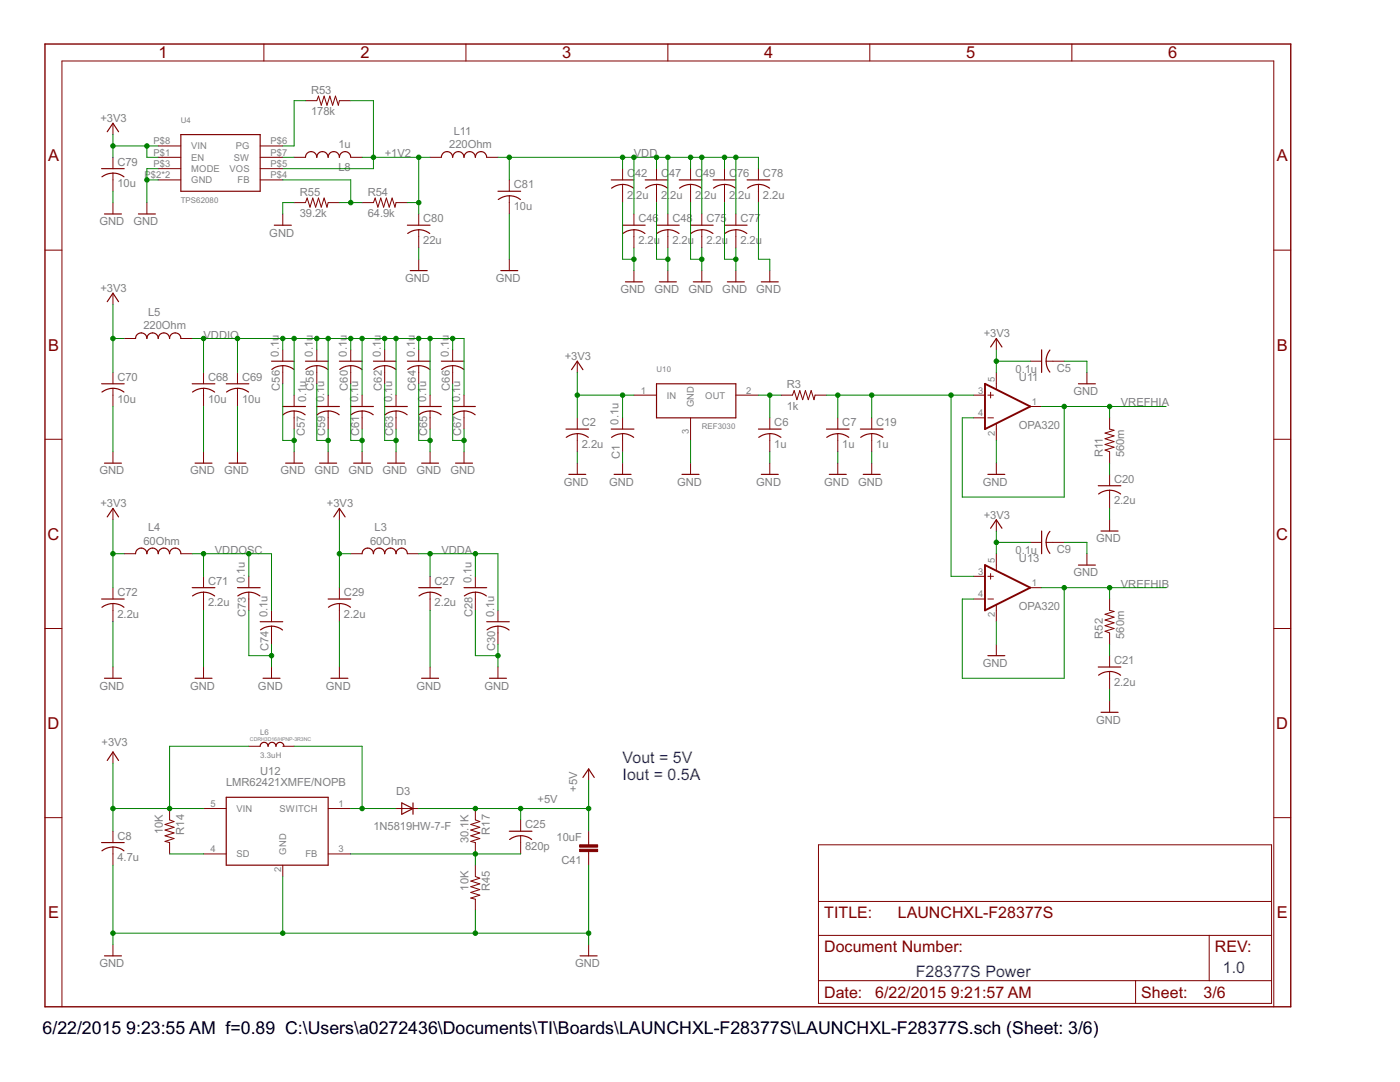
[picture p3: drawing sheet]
<svg xmlns="http://www.w3.org/2000/svg" width="279mm" height="216mm" viewBox="0 0 279 216" stroke-linecap="round" stroke-linejoin="round" font-family="sans-serif">
<g fill="none" stroke="#800000" stroke-width=".23">
<path d="M20.3 33.7h4.5M20.3 35.3a3.6 3.6 0 0 1 4.4 0M21.4 26.3l1.1-1.7 1.2 1.7M36.1 26.9h15.8v11.3h-15.8zM61 31.4a1.13 1.13 0 0 1 1.1-1.2 1.13 1.13 0 0 1 1.1 1.2 1.13 1.13 0 0 1 1.2-1.2 1.13 1.13 0 0 1 1.1 1.2 1.12 1.12 0 0 1 1.1-1.2 1.12 1.12 0 0 1 1.1 1.2 1.13 1.13 0 0 1 1.2-1.2 1.13 1.13 0 0 1 1.1 1.2M88.1 31.4a1.13 1.13 0 0 1 1.1-1.2 1.13 1.13 0 0 1 1.1 1.2 1.13 1.13 0 0 1 1.2-1.2 1.13 1.13 0 0 1 1.1 1.2 1.13 1.13 0 0 1 1.1-1.2 1.13 1.13 0 0 1 1.2 1.2 1.13 1.13 0 0 1 1.1-1.2 1.13 1.13 0 0 1 1.1 1.2M99.4 38.2h4.5M99.4 39.8a3.6 3.6 0 0 1 4.5 0M122 35.9h4.5M124.2 36.8l1 .1 1.3 .6M124.2 36.8l-1.3 .3-.9 .4M128.8 35.9h4.5"/>
<path d="M131 36.8l1 .1 1.2 .6M131 36.8l-1.4 .3-.8 .4M135.6 35.9h4.5M137.8 36.8l.9 .1 1.3 .6M137.8 36.8l-1.4 .3-.8 .4M142.3 35.9h4.6M144.6 36.8l.9 .1 1.3 .6M144.6 36.8l-1.4 .3-.8 .4M149.1 35.9h4.5M151.4 36.8l.9 .1 1.3 .6M151.4 36.8l-1.4 .3-.8 .4M20.8 42.7h3.4"/>
<path d="M27.6 42.7h3.4M54.7 44.9h3.4M81.3 44.9h4.5M81.9 54h3.4M83.6 45.8l.9 .2 1.3 .6M83.6 45.8l-1.4 .3-.8 .5M99.9 54h3.4M124.2 44.9h4.6M124.8 56.2h3.4M126.5 45.8l.9 .2 1.3 .6M126.5 45.8l-1.4 .3-.8 .5M131 44.9h4.6"/>
<path d="M131.6 56.2h3.4M133.3 45.8l.9 .2 1.3 .6M133.3 45.8l-1.4 .3-.8 .5M137.8 44.9h4.5M138.4 56.2h3.4M140.1 45.8l.9 .2 1.3 .6M140.1 45.8l-1.4 .3-.8 .5M144.6 44.9h4.5M145.2 56.2h3.3M146.9 45.8l.9 .2 1.3 .6M146.9 45.8l-1.4 .3-.8 .5M151.9 56.2h3.4"/>
<path d="M20.3 76.6h4.5M20.3 78.2a3.6 3.6 0 0 1 4.4 0M21.4 60.2l1.1-1.7 1.2 1.7M27.1 67.5a1.13 1.13 0 0 1 1.1-1.1 1.13 1.13 0 0 1 1.1 1.1 1.13 1.13 0 0 1 1.1-1.1 1.13 1.13 0 0 1 1.2 1.1 1.13 1.13 0 0 1 1.1-1.1 1.13 1.13 0 0 1 1.1 1.1 1.12 1.12 0 0 1 1.2-1.1 1.12 1.12 0 0 1 1.1 1.1M38.4 76.6h4.5M38.4 78.2a3.6 3.6 0 0 1 4.4 0M45.1 76.6h4.6M45.2 78.2a3.6 3.6 0 0 1 4.4 0M54.2 72.1h4.5M54.3 73.7a3.6 3.6 0 0 1 4.4 0M61 72.1h4.5M61 73.7a3.6 3.6 0 0 1 4.4 0"/>
<path d="M67.7 72.1h4.6M67.8 73.7a3.6 3.6 0 0 1 4.4 0M74.5 72.1h4.5M74.6 73.7a3.6 3.6 0 0 1 4.4 0M81.3 72.1h4.5M81.4 73.7a3.6 3.6 0 0 1 4.4 0M88.1 72.1h4.5M88.1 73.7a3.6 3.6 0 0 1 4.5 0M114.1 73.8l1.1-1.7 1.1 1.7M131 76.6h15.9v6.8h-15.9zM197.7 69.2l1.1-1.7 1.2 1.7M207.9 69.8v4.5"/>
<path d="M208.8 72.1l.2 1.3 .5 .9M209.5 69.8l-.5 .9-.2 1.4M215.2 76.6h3.4M20.8 92.4h3.4M38.9 92.4h3.4M45.7 92.4h3.4M56.4 81.1h4.6M56.5 82.8a3.6 3.6 0 0 1 4.4 0M57 92.4h3.4M63.2 81.1h4.5M63.3 82.8a3.6 3.6 0 0 1 4.4 0M63.8 92.4h3.4"/>
<path d="M70 81.1h4.5M70.1 82.8a3.6 3.6 0 0 1 4.4 0M70.6 92.4h3.4M76.8 81.1h4.5M76.9 82.8a3.6 3.6 0 0 1 4.4 0M77.3 92.4h3.4M83.6 81.1h4.5M83.6 82.8a3.6 3.6 0 0 1 4.4 0M84.1 92.4h3.4M90.3 81.1h4.6M90.4 82.8a3.6 3.6 0 0 1 4.4 0M90.9 92.4h3.4"/>
<path d="M112.9 85.6h4.6M113 87.3a3.6 3.6 0 0 1 4.4 0M113.5 94.7h3.4M122 85.6h4.5M122 87.3a3.6 3.6 0 0 1 4.5 0M122.6 94.7h3.3M136.1 94.7h3.4M151.4 85.6h4.5M151.4 87.3a3.6 3.6 0 0 1 4.5 0M151.9 94.7h3.4M164.9 85.6h4.6M165 87.3a3.6 3.6 0 0 1 4.4 0"/>
<path d="M165.5 94.7h3.4M171.7 85.6h4.5M171.8 87.3a3.6 3.6 0 0 1 4.4 0M172.3 94.7h3.4M197.1 94.7h3.4M219.2 96.9h4.5M221.4 97.8l1 .1 1.2 .7M221.4 97.8l-1.4 .3-.8 .5M20.3 119.5h4.5M21.4 103.1l1.1-1.6 1.2 1.6M27.1 110.5a1.13 1.13 0 0 1 1.1-1.1 1.13 1.13 0 0 1 1.1 1.1 1.13 1.13 0 0 1 1.1-1.1 1.13 1.13 0 0 1 1.2 1.1 1.13 1.13 0 0 1 1.1-1.1 1.13 1.13 0 0 1 1.1 1.1 1.12 1.12 0 0 1 1.2-1.1 1.12 1.12 0 0 1 1.1 1.1M38.4 117.3h4.5"/>
<path d="M40.6 118.2l1 .1 1.2 .6M40.6 118.2l-1.4 .2-.8 .5M47.4 117.3h4.5M49.7 118.2l.9 .1 1.3 .6M49.7 118.2l-1.4 .2-.8 .5M65.5 119.5h4.5M66.6 103.1l1.1-1.6 1.2 1.6M72.3 110.5a1.13 1.13 0 0 1 1.1-1.1 1.13 1.13 0 0 1 1.1 1.1 1.12 1.12 0 0 1 1.1-1.1 1.12 1.12 0 0 1 1.2 1.1 1.13 1.13 0 0 1 1.1-1.1 1.13 1.13 0 0 1 1.1 1.1 1.13 1.13 0 0 1 1.2-1.1 1.13 1.13 0 0 1 1.1 1.1M83.6 117.3h4.5M85.8 118.2l1 .1 1.2 .6M85.8 118.2l-1.4 .2-.8 .5M92.6 117.3h4.5"/>
<path d="M94.9 118.2l.9 .1 1.3 .6M94.9 118.2l-1.4 .2-.8 .5M197.7 105.4l1.1-1.7 1.2 1.7M207.9 106v4.5M208.8 108.2l.2 1.4 .5 .8M209.5 106l-.5 .8-.2 1.4M215.2 112.8h3.4M219.7 106h3.4M20.3 121.2a3.6 3.6 0 0 1 4.4 0M20.8 135.3h3.4M38.9 135.3h3.4M51.9 124.1h4.5"/>
<path d="M52 125.7a3.6 3.6 0 0 1 4.4 0M52.5 135.3h3.4M65.6 121.2a3.6 3.6 0 0 1 4.4 0M66 135.3h3.4M84.1 135.3h3.4M97.1 124.1h4.5M97.2 125.7a3.6 3.6 0 0 1 4.4 0M97.7 135.3h3.4M197.1 130.8h3.4M219.2 133.1h4.5M219.2 134.7a3.6 3.6 0 0 1 4.4 0M21.4 151.7l1.1-1.6 1.2 1.6"/>
<path d="M45.1 159.1h20.4v13.5h-20.4zM51.9 148.9a.79 .79 0 0 1 .8-.8 .79 .79 0 0 1 .8 .8 .78 .78 0 0 1 .8-.8 .78 .78 0 0 1 .8 .8 .79 .79 0 0 1 .8-.8 .79 .79 0 0 1 .8 .8M116.3 155.1l1.2-1.7 1.1 1.7M219.7 142.1h3.4M20.3 168.1h4.5M20.3 169.8a3.6 3.6 0 0 1 4.4 0M80.2 160.2l2.2 1.1-2.2 1.2zM82.4 160.2v2.3M101.6 165.9h4.6M103.9 166.8l1.4 .2 .8 .5M103.9 166.8l-.9 .1-1.3 .6M20.8 190.7h3.4"/>
<path d="M115.8 190.7h3.4"/>
</g>
<g fill="none" stroke="#800000" stroke-width=".2">
<path d="M52.7 8.8v3.4M93 8.8v3.4M133.3 8.8v3.4M173.6 8.8v3.4M213.9 8.8v3.4M22.5 24.6v2.3M22.5 31.4v2.3M22.5 34.5v3.7M31.6 29.1h4.5M31.6 31.4h4.5M31.6 33.7h4.5M31.6 35.9h4.5"/>
<path d="M51.9 29.1h4.5M51.9 31.4h4.5M51.9 33.7h4.5M51.9 35.9h4.5M58.7 31.4h2.3M61 20.1h2.2l.4-.9 .5 1.8 .6-1.8 .6 1.8 .5-1.8 .6 1.8 .6-1.8 .5 1.8 .2-.9h2.3M70 31.4h2.3M85.8 31.4h2.3M97.1 31.4h2.3M101.6 35.9v2.3M101.6 39.1v3.6M124.2 33.7v2.2"/>
<path d="M124.2 36.8v3.6M131 33.7v2.2M131 36.8v3.6M137.8 33.7v2.2M137.8 36.8v3.6M144.6 33.7v2.2M144.6 36.8v3.6M151.4 33.7v2.2M151.4 36.8v3.6M9 49.9h3.4M22.5 40.4v2.3M22.5 58.5v2.3"/>
<path d="M29.3 40.4v2.3M56.4 42.7v2.2M58.7 40.4h2.3l.3-.9 .6 1.8 .5-1.8 .6 1.8 .6-1.8 .5 1.8 .6-1.8 .6 1.8 .2-.9h2.2M72.3 40.4h2.2l.4-.9 .5 1.8 .6-1.8 .6 1.8 .5-1.8 .6 1.8 .6-1.8 .5 1.8 .2-.9h2.3M83.6 42.7v2.2M83.6 45.8v3.7M83.6 51.7v2.3M101.6 51.7v2.3M126.5 42.7v2.2M126.5 45.8v3.7M126.5 54v2.2M133.3 42.7v2.2"/>
<path d="M133.3 45.8v3.7M133.3 54v2.2M140.1 42.7v2.2M140.1 45.8v3.7M140.1 54v2.2M146.9 42.7v2.2M146.9 45.8v3.7M146.9 54v2.2M153.6 54v2.2M254.2 49.9h3.4M22.5 74.3v2.3M22.5 77.5v3.6"/>
<path d="M24.8 67.5h2.3M36.1 67.5h2.3M40.6 74.3v2.3M40.6 77.5v3.6M47.4 74.3v2.3M47.4 77.5v3.6M56.4 69.8v2.3M56.4 73v3.6M58.7 78.8v2.3M63.2 69.8v2.3M63.2 73v3.6M65.5 78.8v2.3"/>
<path d="M70 69.8v2.3M70 73v3.6M72.3 78.8v2.3M76.8 69.8v2.3M76.8 73v3.6M79 78.8v2.3M83.6 69.8v2.3M83.6 73v3.6M85.8 78.8v2.3M90.3 69.8v2.3M90.3 73v3.6M92.6 78.8v2.3"/>
<path d="M115.2 72.1v2.2M126.5 78.8h4.5M146.9 78.8h4.5M155.9 78.8h2.3l.3-.9 .5 1.9 .6-1.9 .6 1.9 .5-1.9 .6 1.9 .6-1.9 .6 1.9 .2-1h2.2M194.3 78.8h2.3M197.1 78.8h1.2M197.7 78.3v1.1M198.8 67.5v2.3M198.8 74.3v3.3M205.6 72.1h2.3M208.8 72.1h3.6M216.9 74.3v2.3"/>
<path d="M9 87.7h3.4M22.5 90.1v2.3M40.6 90.1v2.3M47.4 90.1v2.3M58.7 82v3.6M58.7 90.1v2.3M65.5 82v3.6M65.5 90.1v2.3M72.3 82v3.6M72.3 90.1v2.3M79 82v3.6M79 90.1v2.3"/>
<path d="M85.8 82v3.6M85.8 90.1v2.3M92.6 82v3.6M92.6 90.1v2.3M115.2 83.4v2.2M115.2 86.5v3.6M115.2 92.4v2.3M124.2 83.4v2.2M124.2 86.5v3.6M124.2 92.4v2.3M137.8 83.4v4.5M137.8 92.4v2.3"/>
<path d="M153.6 83.4v2.2M153.6 86.5v3.6M153.6 92.4v2.3M167.2 83.4v2.2M167.2 86.5v3.6M167.2 92.4v2.3M174 83.4v2.2M174 86.5v3.6M174 92.4v2.3M194.3 83.4h2.3M197.1 83.4h1.2M198.8 84.6v3.3"/>
<path d="M198.8 92.4v2.3M205.6 81.1h2.3M221.4 83.4v2.2l.9 .3-1.8 .5 1.8 .6-1.8 .5 1.8 .6-1.8 .6 1.8 .5-1.8 .6 .9 .3v2.3M221.4 94.7v2.2M221.4 97.8v3.7M254.2 87.7h3.4M22.5 101.5v2.2M22.5 117.3v2.2M24.8 110.5h2.3M36.1 110.5h2.3M40.6 115v2.3M40.6 118.2v3.6"/>
<path d="M49.7 115v2.3M49.7 118.2v3.6M67.7 101.5v2.2M67.7 117.3v2.2M70 110.5h2.3M81.3 110.5h2.3M85.8 115v2.3M85.8 118.2v3.6M94.9 115v2.3M94.9 118.2v3.6M194.3 115h2.3M194.3 119.5h2.3"/>
<path d="M197.1 115h1.2M197.1 119.5h1.2M197.7 114.4v1.2M198.8 103.7v2.3M198.8 110.5v3.3M205.6 117.3h2.3M205.6 108.2h2.3M208.8 108.2h3.6M216.9 110.5v2.3M221.4 103.7v2.3M221.4 119.5v2.3l.9 .2-1.8 .6 1.8 .5-1.8 .6 1.8 .6-1.8 .5 1.8 .6-1.8 .6 .9 .3v2.3M9 125.4h3.4"/>
<path d="M22.5 120.4v3.7M22.5 133.1v2.2M40.6 133.1v2.2M54.2 121.8v2.3M54.2 124.9v3.7M54.2 133.1v2.2M67.7 120.4v3.7M67.7 133.1v2.2M85.8 133.1v2.2M99.4 121.8v2.3M99.4 124.9v3.7M99.4 133.1v2.2"/>
<path d="M198.8 120.8v3.3M198.8 128.6v2.2M221.4 130.8v2.3M221.4 134v3.6M221.4 139.9v2.2M254.2 125.4h3.4M22.5 150.1v2.2M49.7 148.9h2.2M56.4 148.9h2.3M117.5 153.4v2.3M9 163.2h3.4M22.5 165.9v2.2"/>
<path d="M22.5 169v3.6M33.8 161.3v2.3l.9 .3-1.8 .6 1.8 .6-1.8 .5 1.8 .6-1.8 .6 1.8 .5-1.8 .6 .9 .2v2.3M40.6 170.4h4.5M40.6 161.3h4.5M56.4 172.6v2.3M65.5 170.4h4.5M65.5 161.3h4.5M79 161.3h4.6M94.9 161.3v2.3l.9 .3-1.8 .6 1.8 .6-1.8 .5 1.8 .6-1.8 .6 1.8 .5-1.8 .6 .9 .2v2.3M94.9 172.6v2.3l.9 .3-1.8 .6 1.8 .6-1.8 .5 1.8 .6-1.8 .6 1.8 .5-1.8 .6 .9 .2v2.3M103.9 163.6v2.3M103.9 166.8v3.6"/>
<path d="M117.5 165.9v2.7M117.5 169.9v2.7M163.3 168.6h90.5v31.6h-90.5zM163.3 179.9h90.5M254.2 163.2h3.4M22.5 188.5v2.2M117.5 188.5v2.2M163.3 186.6h90.5M163.3 195.7h90.5M226.6 195.7v4.5M241.3 186.6v9.1M12.4 200.9v-188.7h241.8v188.7"/>
</g>
<path d="M9 8.8h248.6v192.1h-248.6z" fill="none" stroke="#800000" stroke-width=".28"/>
<path d="M196.6 76.6l9 4.5-9 4.5zM196.6 112.8l9 4.5-9 4.5z" fill="none" stroke="#800000" stroke-width=".38"/>
<g fill="#800000" stroke="#800000" stroke-width=".2">
<path d="M115.7 168.6h3.6v.4h-3.6z"/>
<path d="M115.7 169.5h3.6v.4h-3.6z"/>
</g>
<g fill="none" stroke="#008000" stroke-width=".2">
<path d="M22.5 26.9v4.5M22.5 38.2v2.2M22.5 29.1h9.1M29.3 29.1v2.3h2.3M29.3 35.9h2.3M31.6 33.7h-2.3v6.7M56.4 35.9h13.6v4.5M56.4 31.4h2.3M61 20.1h-2.3v9h-2.3M70 20.1h4.5v13.6h-18.1M72.3 31.4h13.5M83.6 31.4v11.3"/>
<path d="M99.4 31.4h52v2.3M101.6 31.4v4.5M124.2 31.4v2.3M126.5 31.4v11.3M131 31.4v2.3M133.3 31.4v11.3M137.8 31.4v2.3M140.1 31.4v11.3M144.6 31.4v2.3M146.9 31.4v11.3M58.7 40.4h-2.3v2.3M67.7 40.4h4.6"/>
<path d="M81.3 40.4h2.3M83.6 49.5v2.2M101.6 42.7v9M124.2 40.4v11.3h2.3M126.5 49.5v4.5M131 40.4v11.3h2.3M133.3 49.5v4.5M137.8 40.4v11.3h2.3M140.1 49.5v4.5M144.6 40.4v11.3h2.3M146.9 49.5v4.5M151.4 40.4v11.3h2.2v2.3"/>
<path d="M22.5 60.8v13.5M22.5 67.5h2.3M38.4 67.5h54.2v11.3M40.6 67.5v6.8M47.4 67.5v6.8M56.4 67.5v2.3M56.4 76.6v11.3h2.3M58.7 67.5v11.3M63.2 76.6v11.3h2.3M63.2 67.5v2.3M65.5 67.5v11.3M70 76.6v11.3h2.3"/>
<path d="M70 67.5v2.3M72.3 67.5v11.3M76.8 76.6v11.3h2.2M76.8 67.5v2.3M79 67.5v11.3M83.6 67.5v2.3M83.6 76.6v11.3h2.2M85.8 67.5v11.3M90.3 76.6v11.3h2.3M90.3 67.5v2.3M115.2 74.3v9.1M115.2 78.8h11.3"/>
<path d="M124.2 78.8v4.6M151.4 78.8h4.5M153.6 78.8v4.6M164.9 78.8h29.4M167.2 78.8v4.6M174 78.8v4.6M189.8 78.8v36.2h4.5M198.8 69.8v4.5M198.8 72.1h6.8M212.4 72.1h4.5v2.2M22.5 81.1v9M40.6 81.1v9"/>
<path d="M47.4 81.1v9M58.7 85.6v4.5M65.5 85.6v4.5M72.3 85.6v4.5M79 85.6v4.5M85.8 85.6v4.5M92.6 85.6v4.5M115.2 90.1v2.3M124.2 90.1v2.3M137.8 87.9v4.5M153.6 90.1v2.3M167.2 90.1v2.3"/>
<path d="M174 90.1v2.3M198.8 87.9v4.5M207.9 81.1h24.8M212.4 81.1v18.1h-20.4v-15.8h2.3M221.4 81.1v2.3M221.4 92.4v2.3M22.5 103.7v13.6M22.5 110.5h2.3M38.4 110.5h15.8v11.3M40.6 110.5v4.5M49.7 110.5v4.5M67.7 103.7v13.6"/>
<path d="M67.7 110.5h2.3M83.6 110.5h15.8v11.3M85.8 110.5v4.5M94.9 110.5v4.5M198.8 106v4.5M198.8 108.2h6.8M207.9 117.3h24.8M212.4 108.2h4.5v2.3M212.4 117.3v18h-20.4v-15.8h2.3M221.4 101.5v2.2M221.4 117.3v2.2M22.5 124.1v9"/>
<path d="M40.6 121.8v11.3M49.7 121.8v9h4.5M54.2 128.6v4.5M67.7 124.1v9M85.8 121.8v11.3M94.9 121.8v9h4.5M99.4 128.6v4.5M198.8 124.1v4.5M221.4 128.6v2.2M221.4 137.6v2.3M22.5 152.3v13.6M49.7 148.9h-15.9v12.4"/>
<path d="M58.7 148.9h13.6v12.4M117.5 155.7v10.2M22.5 172.6v15.9M22.5 161.3h18.1M33.8 170.4h6.8M56.4 174.9v11.3M70 161.3h9M70 170.4h33.9M83.6 161.3h33.9M94.9 170.4v2.2M103.9 161.3v2.3M117.5 172.6v15.9"/>
<path d="M22.5 186.2h95M94.9 181.7v4.5"/>
</g>
<g fill="#008000" stroke="#008000" stroke-width=".2">
<circle cx="126.5" cy="51.7" r=".44"/>
<circle cx="133.3" cy="51.7" r=".44"/>
<circle cx="140.1" cy="51.7" r=".44"/>
<circle cx="146.9" cy="51.7" r=".44"/>
<circle cx="29.3" cy="35.9" r=".44"/>
<circle cx="58.7" cy="87.9" r=".44"/>
<circle cx="65.5" cy="87.9" r=".44"/>
<circle cx="72.3" cy="87.9" r=".44"/>
<circle cx="79" cy="87.9" r=".44"/>
<circle cx="85.8" cy="87.9" r=".44"/>
<circle cx="92.6" cy="87.9" r=".44"/>
<circle cx="99.4" cy="130.8" r=".44"/>
<circle cx="54.2" cy="130.8" r=".44"/>
<circle cx="56.4" cy="186.2" r=".44"/>
<circle cx="94.9" cy="186.2" r=".44"/>
<circle cx="117.5" cy="186.2" r=".44"/>
<circle cx="22.5" cy="186.2" r=".44"/>
<circle cx="29.3" cy="29.1" r=".44"/>
<circle cx="22.5" cy="29.1" r=".44"/>
<circle cx="22.5" cy="67.5" r=".44"/>
<circle cx="67.7" cy="110.5" r=".44"/>
<circle cx="22.5" cy="110.5" r=".44"/>
<circle cx="33.8" cy="161.3" r=".44"/>
<circle cx="22.5" cy="161.3" r=".44"/>
<circle cx="115.2" cy="78.8" r=".44"/>
<circle cx="124.2" cy="78.8" r=".44"/>
<circle cx="198.8" cy="72.1" r=".44"/>
<circle cx="198.8" cy="108.2" r=".44"/>
<circle cx="131" cy="31.4" r=".44"/>
<circle cx="137.8" cy="31.4" r=".44"/>
<circle cx="144.6" cy="31.4" r=".44"/>
<circle cx="126.5" cy="31.4" r=".44"/>
<circle cx="133.3" cy="31.4" r=".44"/>
<circle cx="140.1" cy="31.4" r=".44"/>
<circle cx="146.9" cy="31.4" r=".44"/>
<circle cx="101.6" cy="31.4" r=".44"/>
<circle cx="124.2" cy="31.4" r=".44"/>
<circle cx="74.5" cy="31.4" r=".44"/>
<circle cx="83.6" cy="40.4" r=".44"/>
<circle cx="83.6" cy="31.4" r=".44"/>
<circle cx="70" cy="40.4" r=".44"/>
<circle cx="58.7" cy="67.5" r=".44"/>
<circle cx="63.2" cy="67.5" r=".44"/>
<circle cx="65.5" cy="67.5" r=".44"/>
<circle cx="70" cy="67.5" r=".44"/>
<circle cx="72.3" cy="67.5" r=".44"/>
<circle cx="76.8" cy="67.5" r=".44"/>
<circle cx="79" cy="67.5" r=".44"/>
<circle cx="83.6" cy="67.5" r=".44"/>
<circle cx="85.8" cy="67.5" r=".44"/>
<circle cx="90.3" cy="67.5" r=".44"/>
<circle cx="56.4" cy="67.5" r=".44"/>
<circle cx="47.4" cy="67.5" r=".44"/>
<circle cx="40.6" cy="67.5" r=".44"/>
<circle cx="85.8" cy="110.5" r=".44"/>
<circle cx="94.9" cy="110.5" r=".44"/>
<circle cx="40.6" cy="110.5" r=".44"/>
<circle cx="49.7" cy="110.5" r=".44"/>
<circle cx="94.9" cy="161.3" r=".44"/>
<circle cx="103.9" cy="161.3" r=".44"/>
<circle cx="117.5" cy="161.3" r=".44"/>
<circle cx="153.6" cy="78.8" r=".44"/>
<circle cx="167.2" cy="78.8" r=".44"/>
<circle cx="189.8" cy="78.8" r=".44"/>
<circle cx="174" cy="78.8" r=".44"/>
<circle cx="212.4" cy="81.1" r=".44"/>
<circle cx="221.4" cy="81.1" r=".44"/>
<circle cx="212.4" cy="117.3" r=".44"/>
<circle cx="221.4" cy="117.3" r=".44"/>
<circle cx="72.3" cy="161.3" r=".44"/>
<circle cx="94.9" cy="170.4" r=".44"/>
</g>
<g font-size="4">
<text x="8.5" y="206.4">6/22/2015</text>
<text x="25.2" y="206.4">9:23:55 AM f=0.89 C:\Users\a0272436\Documents\TI\Boards\LAUNCHXL-F28377S\LAUNCHXL-F28377S.sch (Sheet: 3/6)</text>
</g>
<g font-size="3.7" fill="#800000">
<text x="31.6" y="11.6">1</text>
<text x="71.9" y="11.6">2</text>
<text x="112.2" y="11.6">3</text>
<text x="152.5" y="11.6">4</text>
<text x="192.8" y="11.6">5</text>
<text x="233.1" y="11.6">6</text>
<text x="9.6" y="32.2">A</text>
<text x="254.8" y="32.2">A</text>
<text x="9.6" y="70">B</text>
<text x="254.8" y="70">B</text>
<text x="9.5" y="107.7">C</text>
<text x="254.7" y="107.7">C</text>
<text x="9.5" y="145.4">D</text>
<text x="254.7" y="145.4">D</text>
<text x="9.6" y="183.2">E</text>
<text x="254.8" y="183.2">E</text>
</g>
<g font-size="3.6" fill="#00f">
<text x="124.2" y="152.3">Vout = 5V</text>
<text x="124.2" y="155.7">Iout = 0.5A</text>
<text x="182.8" y="195">F28377S Power</text>
<text x="244" y="194.1">1.0</text>
</g>
<g font-size="3.6" fill="#800000">
<text x="164.5" y="183.3">TITLE:</text>
<text x="179.2" y="183.3">LAUNCHXL-F28377S</text>
<text x="164.5" y="190">Document Number:</text>
<text x="242.5" y="190">REV:</text>
<text x="164.5" y="199.1">Date:</text>
<text x="174.6" y="199.1">6/22/2015</text>
<text x="189.8" y="199.1">9:21:57 AM</text>
<text x="227.8" y="199.1">Sheet:</text>
<text x="240.2" y="199.1">3/6</text>
</g>
<g font-size="2.5" fill="#808080">
<text x="62.1" y="23">178k</text>
<text x="62.1" y="18.8">R53</text>
<text x="20" y="24.4">+3V3</text>
<text x="67.5" y="29.6">1u</text>
<text x="89.7" y="29.6">220Ohm</text>
<text x="90.6" y="26.9">L11</text>
<text x="23.4" y="33.1">C79</text>
<text x="67.5" y="34.1">L8</text>
<text x="76.8" y="31.4">+1V2</text>
<text x="125.2" y="35.3">C</text>
<text x="126.5" y="31.4">VDD</text>
<text x="126.8" y="35.3">42</text>
<text x="131.9" y="35.3">C</text>
<text x="133.5" y="35.3">47</text>
<text x="138.7" y="35.3">C</text>
<text x="140.3" y="35.3">49</text>
<text x="145.5" y="35.3">C</text>
<text x="147.1" y="35.3">76</text>
<text x="152.3" y="35.3">C78</text>
<text x="23.4" y="37.4">10u</text>
<text x="59.8" y="39.1">R55</text>
<text x="73.4" y="39.1">R54</text>
<text x="102.5" y="41.9">10u</text>
<text x="102.5" y="37.6">C81</text>
<text x="125.2" y="39.6">2.</text>
<text x="127" y="39.6">2u</text>
<text x="131.9" y="39.6">2.</text>
<text x="133.8" y="39.6">2u</text>
<text x="138.7" y="39.6">2.</text>
<text x="140.6" y="39.6">2u</text>
<text x="145.5" y="39.6">2.</text>
<text x="147.3" y="39.6">2u</text>
<text x="152.3" y="39.6">2.2u</text>
<text x="19.8" y="44.9">GND</text>
<text x="26.6" y="44.9">GND</text>
<text x="53.7" y="47.2">GND</text>
<text x="59.8" y="43.4">39.2k</text>
<text x="73.4" y="43.4">64.9k</text>
<text x="84.5" y="44.4">C80</text>
<text x="127.4" y="44.4">C46</text>
<text x="134.2" y="44.4">C48</text>
<text x="141" y="44.4">C75</text>
<text x="147.8" y="44.4">C77</text>
<text x="84.5" y="48.7">22u</text>
<text x="127.4" y="48.7">2.2u</text>
<text x="134.2" y="48.7">2.2u</text>
<text x="141" y="48.7">2.2u</text>
<text x="147.8" y="48.7">2.2u</text>
<text x="20" y="58.3">+3V3</text>
<text x="80.9" y="56.2">GND</text>
<text x="99" y="56.2">GND</text>
<text x="123.8" y="58.5">GND</text>
<text x="130.6" y="58.5">GND</text>
<text x="137.4" y="58.5">GND</text>
<text x="144.2" y="58.5">GND</text>
<text x="150.9" y="58.5">GND</text>
<text x="28.6" y="65.7">220Ohm</text>
<text x="29.5" y="63">L5</text>
<text x="40.6" y="67.5">VDDIO</text>
<text x="55.6" y="71.2" transform="rotate(-90 55.6 71.2)">0.1u</text>
<text x="62.4" y="71.2" transform="rotate(-90 62.4 71.2)">0.1u</text>
<text x="69.2" y="71.2" transform="rotate(-90 69.2 71.2)">0.1u</text>
<text x="76" y="71.2" transform="rotate(-90 76 71.2)">0.1u</text>
<text x="82.8" y="71.2" transform="rotate(-90 82.8 71.2)">0.1u</text>
<text x="89.6" y="71.2" transform="rotate(-90 89.6 71.2)">0.1u</text>
<text x="112.7" y="71.8">+3V3</text>
<text x="196.3" y="67.3">+3V3</text>
<text x="23.4" y="76">C70</text>
<text x="41.5" y="76">C68</text>
<text x="48.3" y="76">C69</text>
<text x="55.9" y="77.9" transform="rotate(-90 55.9 77.9)">C56</text>
<text x="62.7" y="77.9" transform="rotate(-90 62.7 77.9)">C58</text>
<text x="69.4" y="77.9" transform="rotate(-90 69.4 77.9)">C60</text>
<text x="76.2" y="77.9" transform="rotate(-90 76.2 77.9)">C62</text>
<text x="83" y="77.9" transform="rotate(-90 83 77.9)">C64</text>
<text x="89.8" y="77.9" transform="rotate(-90 89.8 77.9)">C66</text>
<text x="157" y="77.5">R3</text>
<text x="202.7" y="74.4">0.1u</text>
<text x="203.4" y="76">U11</text>
<text x="210.9" y="74.2">C5</text>
<text x="23.4" y="80.3">10u</text>
<text x="41.5" y="80.3">10u</text>
<text x="48.3" y="80.3">10u</text>
<text x="61.1" y="80.2" transform="rotate(-90 61.1 80.2)">0.1u</text>
<text x="64.7" y="80.2" transform="rotate(-90 64.7 80.2)">0.1u</text>
<text x="71.5" y="80.2" transform="rotate(-90 71.5 80.2)">0.1u</text>
<text x="78.3" y="80.2" transform="rotate(-90 78.3 80.2)">0.1u</text>
<text x="85" y="80.2" transform="rotate(-90 85 80.2)">0.1u</text>
<text x="91.8" y="80.2" transform="rotate(-90 91.8 80.2)">0.1u</text>
<text x="157" y="81.8">1k</text>
<text x="214.2" y="78.8">GND</text>
<text x="223.7" y="81.1">VREFHIA</text>
<text x="60.9" y="87" transform="rotate(-90 60.9 87)">C57</text>
<text x="64.9" y="87" transform="rotate(-90 64.9 87)">C59</text>
<text x="71.7" y="87" transform="rotate(-90 71.7 87)">C61</text>
<text x="78.5" y="87" transform="rotate(-90 78.5 87)">C63</text>
<text x="85.3" y="87" transform="rotate(-90 85.3 87)">C65</text>
<text x="92" y="87" transform="rotate(-90 92 87)">C67</text>
<text x="116.1" y="89.4">2.2u</text>
<text x="116.1" y="85.1">C2</text>
<text x="123.5" y="84.7" transform="rotate(-90 123.5 84.7)">0.1u</text>
<text x="154.5" y="89.4">1u</text>
<text x="154.5" y="85.1">C6</text>
<text x="168.1" y="89.4">1u</text>
<text x="168.1" y="85.1">C7</text>
<text x="174.9" y="89.4">1u</text>
<text x="174.9" y="85.1">C19</text>
<text x="203.4" y="85.6">OPA320</text>
<text x="19.8" y="94.7">GND</text>
<text x="37.9" y="94.7">GND</text>
<text x="44.7" y="94.7">GND</text>
<text x="56" y="94.7">GND</text>
<text x="62.8" y="94.7">GND</text>
<text x="69.6" y="94.7">GND</text>
<text x="76.3" y="94.7">GND</text>
<text x="83.1" y="94.7">GND</text>
<text x="89.9" y="94.7">GND</text>
<text x="123.7" y="91.5" transform="rotate(-90 123.7 91.5)">C1</text>
<text x="220.1" y="91.3" transform="rotate(-90 220.1 91.3)">R11</text>
<text x="224.4" y="91.3" transform="rotate(-90 224.4 91.3)">560m</text>
<text x="20" y="101.2">+3V3</text>
<text x="65.3" y="101.2">+3V3</text>
<text x="112.5" y="96.9">GND</text>
<text x="121.6" y="96.9">GND</text>
<text x="135.1" y="96.9">GND</text>
<text x="150.9" y="96.9">GND</text>
<text x="164.5" y="96.9">GND</text>
<text x="171.3" y="96.9">GND</text>
<text x="196.1" y="96.9">GND</text>
<text x="222.3" y="100.7">2.2u</text>
<text x="222.3" y="96.4">C20</text>
<text x="29.5" y="106">L4</text>
<text x="74.7" y="106">L3</text>
<text x="196.3" y="103.5">+3V3</text>
<text x="28.6" y="108.7">60Ohm</text>
<text x="42.9" y="110.5">VDDOSC</text>
<text x="73.8" y="108.7">60Ohm</text>
<text x="88.1" y="110.5">VDDA</text>
<text x="202.7" y="110.6">0.1u</text>
<text x="203.4" y="112.2">U13</text>
<text x="210.9" y="110.4">C9</text>
<text x="218.7" y="108.2">GND</text>
<text x="23.4" y="119">C72</text>
<text x="41.5" y="116.7">C71</text>
<text x="48.9" y="116.4" transform="rotate(-90 48.9 116.4)">0.1u</text>
<text x="68.6" y="119">C29</text>
<text x="86.7" y="116.7">C27</text>
<text x="94.1" y="116.4" transform="rotate(-90 94.1 116.4)">0.1u</text>
<text x="214.2" y="115">GND</text>
<text x="223.7" y="117.3">VREFHIB</text>
<text x="23.4" y="123.3">2.2u</text>
<text x="41.5" y="121">2.2u</text>
<text x="49.1" y="123.1" transform="rotate(-90 49.1 123.1)">C73</text>
<text x="53.4" y="123.1" transform="rotate(-90 53.4 123.1)">0.1u</text>
<text x="68.6" y="123.3">2.2u</text>
<text x="86.7" y="121">2.2u</text>
<text x="94.3" y="123.1" transform="rotate(-90 94.3 123.1)">C28</text>
<text x="98.6" y="123.1" transform="rotate(-90 98.6 123.1)">0.1u</text>
<text x="203.4" y="121.8">OPA320</text>
<text x="53.6" y="129.9" transform="rotate(-90 53.6 129.9)">C74</text>
<text x="98.8" y="129.9" transform="rotate(-90 98.8 129.9)">C30</text>
<text x="220.1" y="127.4" transform="rotate(-90 220.1 127.4)">R52</text>
<text x="224.4" y="127.4" transform="rotate(-90 224.4 127.4)">560m</text>
<text x="19.8" y="137.6">GND</text>
<text x="37.9" y="137.6">GND</text>
<text x="51.5" y="137.6">GND</text>
<text x="65" y="137.6">GND</text>
<text x="83.1" y="137.6">GND</text>
<text x="96.7" y="137.6">GND</text>
<text x="196.1" y="133.1">GND</text>
<text x="222.3" y="136.8">2.2u</text>
<text x="222.3" y="132.5">C21</text>
<text x="20.3" y="148.9">+3V3</text>
<text x="218.7" y="144.4">GND</text>
<text x="51.9" y="154.6">U12</text>
<text x="45.1" y="156.8">LMR62421XMFE/NOPB</text>
<text x="79" y="158.7">D3</text>
<text x="107.3" y="160.2">+5V</text>
<text x="115.2" y="158" transform="rotate(-90 115.2 158)">+5V</text>
<text x="23.4" y="167.6">C8</text>
<text x="32.5" y="166.4" transform="rotate(-90 32.5 166.4)">10K</text>
<text x="36.8" y="166.5" transform="rotate(-90 36.8 166.5)">R14</text>
<text x="74.5" y="165.7">1N5819HW-7-F</text>
<text x="97.8" y="166.5" transform="rotate(-90 97.8 166.5)">R17</text>
<text x="104.8" y="165.3">C25</text>
<text x="111.1" y="167.8">10uF</text>
<text x="23.4" y="171.9">4.7u</text>
<text x="93.5" y="168.2" transform="rotate(-90 93.5 168.2)">30.1K</text>
<text x="104.8" y="169.6">820p</text>
<text x="112" y="172.3">C41</text>
<text x="93.5" y="177.7" transform="rotate(-90 93.5 177.7)">10K</text>
<text x="97.8" y="177.8" transform="rotate(-90 97.8 177.8)">R45</text>
<text x="19.8" y="193">GND</text>
<text x="114.8" y="193">GND</text>
</g>
<g font-size="2.1" fill="#808080">
<text x="30.6" y="28.8">P$8</text>
<text x="38.2" y="29.8">VIN</text>
<text x="47.1" y="29.8">PG</text>
<text x="54" y="28.8">P$6</text>
<text x="28.8" y="35.6">P$2*2</text>
<text x="30.6" y="31.1">P$1</text>
<text x="30.6" y="33.3">P$3</text>
<text x="38.2" y="32.1">EN</text>
<text x="38.2" y="34.3">MODE</text>
<text x="45.8" y="34.3">VOS</text>
<text x="46.7" y="32.1">SW</text>
<text x="54" y="31.1">P$7</text>
<text x="54" y="33.3">P$5</text>
<text x="54" y="35.6">P$4</text>
<text x="38.2" y="36.6">GND</text>
<text x="47.4" y="36.6">FB</text>
<text x="198.5" y="76.3" transform="rotate(-90 198.5 76.3)">5</text>
<text x="127.9" y="78.5">1</text>
<text x="133.1" y="79.5">IN</text>
<text x="138.5" y="81.3" transform="rotate(-90 138.5 81.3)">GND</text>
<text x="140.7" y="79.5">OUT</text>
<text x="148.9" y="78.5">2</text>
<text x="195.2" y="83.1">4</text>
<text x="195.2" y="78.5">3</text>
<text x="205.9" y="80.8">1</text>
<text x="137.5" y="86.5" transform="rotate(-90 137.5 86.5)">3</text>
<text x="198.5" y="87" transform="rotate(-90 198.5 87)">2</text>
<text x="198.5" y="112.4" transform="rotate(-90 198.5 112.4)">5</text>
<text x="195.2" y="119.2">4</text>
<text x="195.2" y="114.7">3</text>
<text x="205.9" y="117">1</text>
<text x="198.5" y="123.2" transform="rotate(-90 198.5 123.2)">2</text>
<text x="42" y="161">5</text>
<text x="67.6" y="161">1</text>
<text x="47.2" y="162">VIN</text>
<text x="55.8" y="162">SWITCH</text>
<text x="42" y="170.1">4</text>
<text x="47.2" y="171.1">SD</text>
<text x="57.1" y="170.6" transform="rotate(-90 57.1 170.6)">GND</text>
<text x="61" y="171.1">FB</text>
<text x="67.6" y="170.1">3</text>
<text x="56.1" y="174" transform="rotate(-90 56.1 174)">2</text>
</g>
<g font-size="1.8" fill="#808080">
<text x="36.1" y="24.6">U4</text>
<text x="36.1" y="40.4">TPS62080</text>
<text x="131" y="74.3">U10</text>
<text x="140.1" y="85.6">REF3030</text>
<text x="51.9" y="146.7">L6</text>
<text x="51.9" y="151.2">3.3uH</text>
</g>
<text font-size="1.2" fill="#808080" x="49.9" y="147.8">CDRH3D16/HPNP-3R3NC</text>
</svg>
